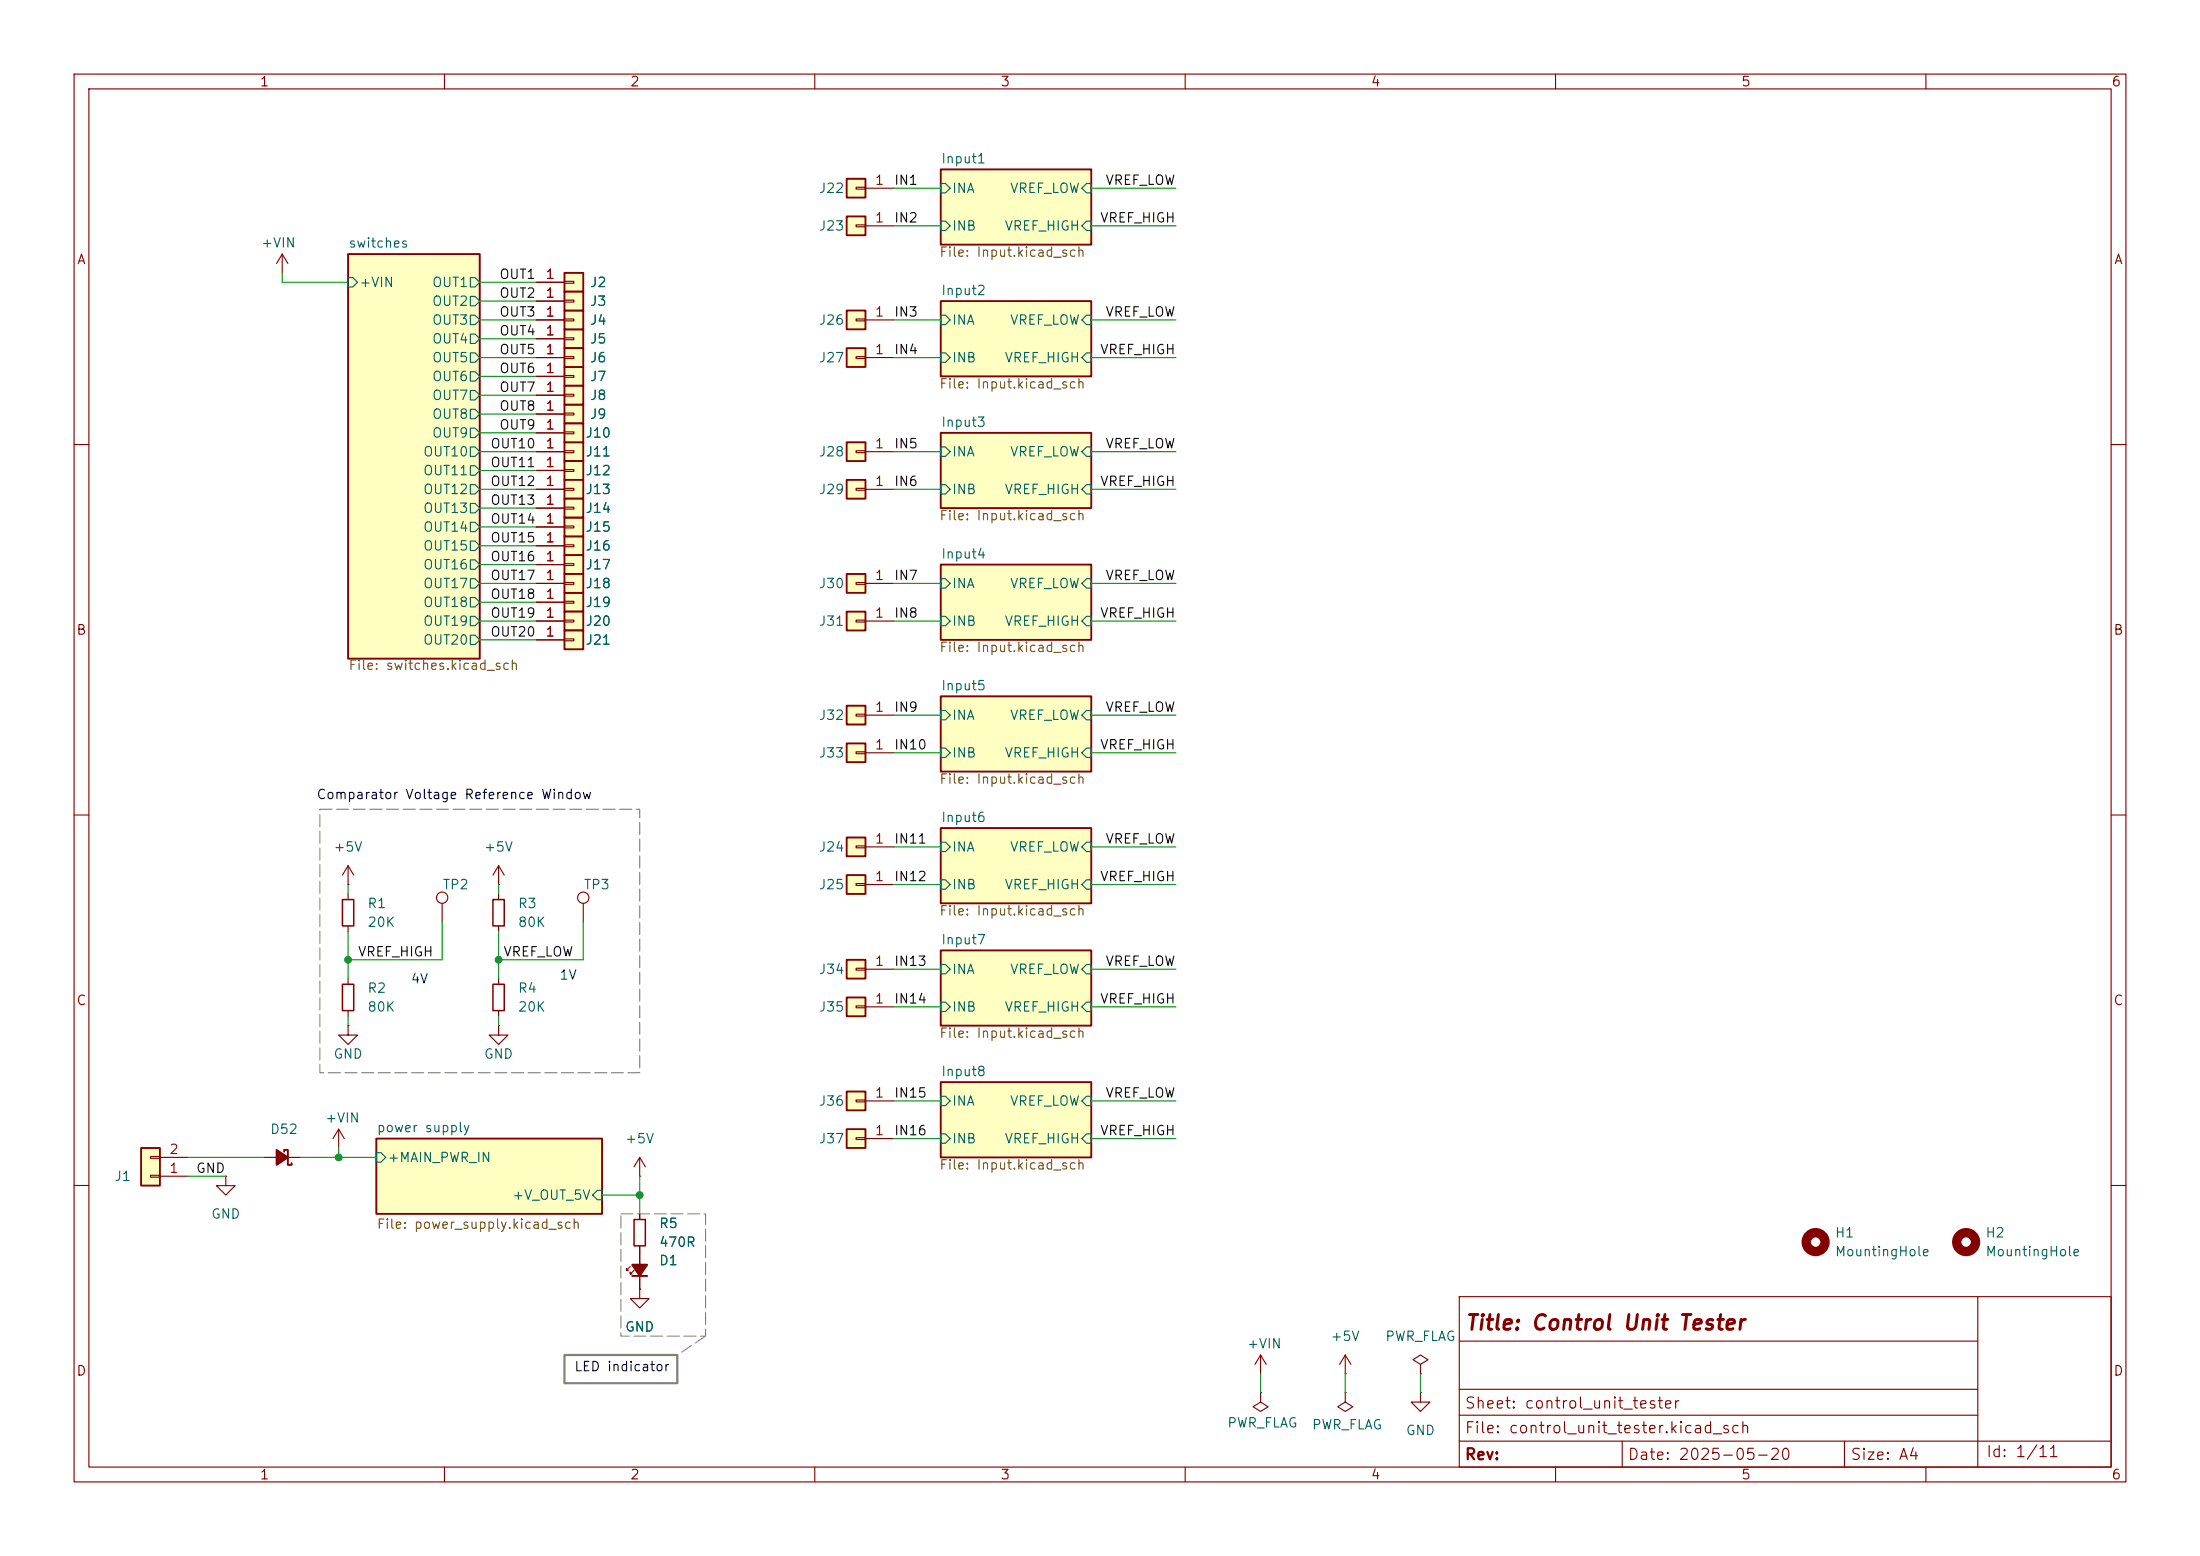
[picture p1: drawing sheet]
<svg xmlns="http://www.w3.org/2000/svg" width="297mm" height="210mm" viewBox="0 0 297 210" stroke-linecap="round" stroke-linejoin="round" font-family="sans-serif">
<g fill="none" stroke="#840000" stroke-width=".15">
<path d="M10 10h277v190h-277zM12 12h273v186h-273zM60 10v2M110 10v2M160 10v2M210 10v2M260 10v2M10 60h2M285 60h2M10 110h2M285 110h2M10 160h2"/>
<path d="M197 175h88v23h-88zM267 175v23M285 160h2M60 198v2M110 198v2M160 198v2M197 194.5h88M197 191h70M197 187.5h70M197 181h70M210 198v2M219 194.5v3.5"/>
<path d="M249 194.5v3.5M260 198v2"/>
</g>
<g fill="#ffffc2" stroke="#ffffc2" stroke-width=".14">
<path d="M127 40.6h20.3v10.2h-20.3z"/>
<path d="M127 22.9h20.3v10.1h-20.3z"/>
<path d="M127 76.2h20.3v10.2h-20.3z"/>
<path d="M127 58.4h20.3v10.2h-20.3z"/>
<path d="M127 146.1h20.3v10.1h-20.3z"/>
<path d="M127 128.3h20.3v10.1h-20.3z"/>
<path d="M127 94h20.3v10.1h-20.3z"/>
<path d="M47 34.3h17.8v54.6h-17.8z"/>
<path d="M127 111.8h20.3v10.1h-20.3z"/>
<path d="M50.8 153.7h30.5v10.1h-30.5z"/>
</g>
<path d="M47 34.3h17.8v54.6h-17.8zM127 22.9h20.3v10.1h-20.3zM127 40.6h20.3v10.2h-20.3zM127 58.4h20.3v10.2h-20.3zM127 76.2h20.3v10.2h-20.3zM127 94h20.3v10.1h-20.3zM127 111.8h20.3v10.1h-20.3zM127 128.3h20.3v10.1h-20.3zM50.8 153.7h30.5v10.1h-30.5zM127 146.1h20.3v10.1h-20.3z" fill="none" stroke="#840000" stroke-width=".25"/>
<g fill="none" stroke="#006464" stroke-width=".15">
<path d="M47 37.5h.6l.7 .6-.7 .6h-.6zM63.5 37.5h.6l.7 .6-.7 .6h-.6zM127 24.8h.6l.7 .6-.7 .6h-.6zM127 29.8h.6l.7 .7-.7 .6h-.6zM146 30.5l.7-.7h.6v1.3h-.6zM146 25.4l.7-.6h.6v1.2h-.6zM63.5 40h.6l.7 .6-.7 .7h-.6zM63.5 42.5h.6l.7 .7-.7 .6h-.6zM63.5 45.1h.6l.7 .6-.7 .7h-.6zM63.5 47.6h.6l.7 .7-.7 .6h-.6zM63.5 50.2h.6l.7 .6-.7 .6h-.6zM63.5 52.7h.6l.7 .6-.7 .7h-.6z"/>
<path d="M63.5 55.2h.6l.7 .7-.7 .6h-.6zM63.5 57.8h.6l.7 .6-.7 .7h-.6zM127 42.5h.6l.7 .7-.7 .6h-.6zM127 47.6h.6l.7 .7-.7 .6h-.6zM146 48.3l.7-.7h.6v1.3h-.6zM146.7 42.5h.6v1.3h-.6l-.7-.6zM63.5 60.3h.6l.7 .7-.7 .6h-.6zM63.5 62.9h.6l.7 .6-.7 .6h-.6zM63.5 65.4h.6l.7 .6-.7 .7h-.6zM63.5 67.9h.6l.7 .7-.7 .6h-.6zM63.5 70.5h.6l.7 .6-.7 .7h-.6zM63.5 73h.6l.7 .7-.7 .6h-.6z"/>
<path d="M63.5 75.6h.6l.7 .6-.7 .6h-.6zM63.5 78.1h.6l.7 .6-.7 .7h-.6zM127 78.1h.6l.7 .6-.7 .7h-.6zM127 60.3h.6l.7 .7-.7 .6h-.6zM127 65.4h.6l.7 .6-.7 .7h-.6zM146 78.7l.7-.6h.6v1.3h-.6zM146 66l.7-.6h.6v1.3h-.6zM146 61l.7-.7h.6v1.3h-.6zM63.5 80.6h.6l.7 .7-.7 .6h-.6zM63.5 83.2h.6l.7 .6-.7 .7h-.6zM63.5 85.7h.6l.7 .7-.7 .6h-.6zM127 83.2h.6l.7 .6-.7 .7h-.6z"/>
<path d="M127 95.9h.6l.7 .6-.7 .7h-.6zM146 83.8l.7-.6h.6v1.3h-.6zM146 96.5l.7-.6h.6v1.3h-.6zM127 101h.6l.7 .6-.7 .6h-.6zM127 113.7h.6l.7 .6-.7 .6h-.6zM127 118.7h.6l.7 .7-.7 .6h-.6zM146 101.6l.7-.6h.6v1.2h-.6zM146 119.4l.7-.7h.6v1.3h-.6zM146.7 113.7h.6v1.2h-.6l-.7-.6zM127 130.2h.6l.7 .6-.7 .6h-.6zM127 135.3h.6l.7 .6-.7 .6h-.6zM146 135.9l.7-.6h.6v1.2h-.6z"/>
<path d="M146.7 130.2h.6v1.2h-.6l-.7-.6zM50.8 155.6h.6l.7 .6-.7 .6h-.6zM127 148h.6l.7 .6-.7 .6h-.6zM127 153h.6l.7 .7-.7 .6h-.6zM146.7 153h.6v1.3h-.6l-.7-.6zM146.7 148h.6v1.2h-.6l-.7-.6zM80 161.3l.6-.6h.7v1.2h-.7z"/>
</g>
<path d="M114.3 82.6h2.5v2.5h-2.5z" fill="#ffffc2"/>
<path d="M114.3 82.6h2.5v2.5h-2.5z" fill="none" stroke="#840000" stroke-width=".25"/>
<path d="M115.6 83.7h1.2v.2h-1.2zM116.8 83.8h3.8" fill="none" stroke="#840000" stroke-width=".15"/>
<path d="M76.2 54.6h2.5v2.6h-2.5z" fill="#ffffc2"/>
<path d="M76.2 54.6h2.5v2.6h-2.5z" fill="none" stroke="#840000" stroke-width=".25"/>
<path d="M72.4 55.9h3.8M76.2 55.8h1.3v.2h-1.3z" fill="none" stroke="#840000" stroke-width=".15"/>
<path d="M76.2 59.7h2.5v2.5h-2.5z" fill="#ffffc2"/>
<path d="M76.2 59.7h2.5v2.5h-2.5z" fill="none" stroke="#840000" stroke-width=".25"/>
<path d="M72.4 61h3.8M76.2 60.8h1.3v.3h-1.3z" fill="none" stroke="#840000" stroke-width=".15"/>
<path d="M114.3 147.3h2.5v2.6h-2.5z" fill="#ffffc2"/>
<path d="M114.3 147.3h2.5v2.6h-2.5z" fill="none" stroke="#840000" stroke-width=".25"/>
<path d="M115.6 148.5h1.2v.2h-1.2zM116.8 148.6h3.8" fill="none" stroke="#840000" stroke-width=".15"/>
<path d="M114.3 152.4h2.5v2.5h-2.5z" fill="#ffffc2"/>
<path d="M114.3 152.4h2.5v2.5h-2.5z" fill="none" stroke="#840000" stroke-width=".25"/>
<path d="M115.6 153.5h1.2v.3h-1.2zM116.8 153.7h3.8" fill="none" stroke="#840000" stroke-width=".15"/>
<path d="M76.2 49.5h2.5v2.6h-2.5z" fill="#ffffc2"/>
<path d="M76.2 49.5h2.5v2.6h-2.5zM85.3 172.2h2.1" fill="none" stroke="#840000" stroke-width=".25"/>
<path d="M72.4 50.8h3.8M76.2 50.7h1.3v.2h-1.3zM85.1 170.9l-.5 .6v-.3v.3h.2M85.6 171.5l-.5 .5v-.3v.3h.2M86.4 168.9v5.1" fill="none" stroke="#840000" stroke-width=".15"/>
<path d="M85.3 170.7h2.1l-1 1.5z" fill="#840000" stroke="#840000" stroke-width=".25"/>
<path d="M76.2 44.5h2.5v2.5h-2.5z" fill="#ffffc2"/>
<path d="M76.2 44.5h2.5v2.5h-2.5z" fill="none" stroke="#840000" stroke-width=".25"/>
<path d="M72.4 45.7h3.8M76.2 45.6h1.3v.2h-1.3z" fill="none" stroke="#840000" stroke-width=".15"/>
<path d="M76.2 72.4h2.5v2.5h-2.5z" fill="#ffffc2"/>
<path d="M76.2 72.4h2.5v2.5h-2.5z" fill="none" stroke="#840000" stroke-width=".25"/>
<path d="M72.4 73.7h3.8M76.2 73.5h1.3v.3h-1.3z" fill="none" stroke="#840000" stroke-width=".15"/>
<path d="M76.2 62.2h2.5v2.6h-2.5z" fill="#ffffc2"/>
<path d="M76.2 62.2h2.5v2.6h-2.5z" fill="none" stroke="#840000" stroke-width=".25"/>
<path d="M72.4 63.5h3.8M76.2 63.4h1.3v.2h-1.3zM86.4 174v1.3h1.2l-1.2 1.2-1.3-1.2h1.3M86.4 174h.1M86.4 163.8v.8M86.4 168.1v.8" fill="none" stroke="#840000" stroke-width=".15"/>
<path d="M85.6 164.6h1.5v3.5h-1.5z" fill="none" stroke="#840000" stroke-width=".2"/>
<path d="M76.2 69.9h2.5v2.5h-2.5z" fill="#ffffc2"/>
<path d="M76.2 69.9h2.5v2.5h-2.5z" fill="none" stroke="#840000" stroke-width=".25"/>
<path d="M72.4 71.1h3.8M76.2 71h1.3v.2h-1.3z" fill="none" stroke="#840000" stroke-width=".15"/>
<path d="M76.2 64.8h2.5v2.5h-2.5z" fill="#ffffc2"/>
<path d="M76.2 64.8h2.5v2.5h-2.5z" fill="none" stroke="#840000" stroke-width=".25"/>
<path d="M72.4 66h3.8M76.2 65.9h1.3v.3h-1.3z" fill="none" stroke="#840000" stroke-width=".15"/>
<path d="M76.2 67.3h2.5v2.6h-2.5z" fill="#ffffc2"/>
<path d="M76.2 67.3h2.5v2.6h-2.5z" fill="none" stroke="#840000" stroke-width=".25"/>
<path d="M72.4 68.6h3.8M76.2 68.5h1.3v.2h-1.3z" fill="none" stroke="#840000" stroke-width=".15"/>
<path d="M76.2 80h2.5v2.6h-2.5z" fill="#ffffc2"/>
<path d="M76.2 80h2.5v2.6h-2.5z" fill="none" stroke="#840000" stroke-width=".25"/>
<path d="M72.4 81.3h3.8M76.2 81.2h1.3v.2h-1.3z" fill="none" stroke="#840000" stroke-width=".15"/>
<path d="M114.3 129.5h2.5v2.6h-2.5z" fill="#ffffc2"/>
<path d="M114.3 129.5h2.5v2.6h-2.5z" fill="none" stroke="#840000" stroke-width=".25"/>
<path d="M115.6 130.7h1.2v.2h-1.2zM116.8 130.8h3.8" fill="none" stroke="#840000" stroke-width=".15"/>
<path d="M114.3 134.6h2.5v2.6h-2.5z" fill="#ffffc2"/>
<path d="M114.3 134.6h2.5v2.6h-2.5z" fill="none" stroke="#840000" stroke-width=".25"/>
<path d="M115.6 135.8h1.2v.2h-1.2zM116.8 135.9h3.8" fill="none" stroke="#840000" stroke-width=".15"/>
<path d="M76.2 82.6h2.5v2.5h-2.5z" fill="#ffffc2"/>
<path d="M76.2 82.6h2.5v2.5h-2.5z" fill="none" stroke="#840000" stroke-width=".25"/>
<path d="M72.4 83.8h3.8M76.2 83.7h1.3v.2h-1.3z" fill="none" stroke="#840000" stroke-width=".15"/>
<path d="M114.3 77.5h2.5v2.5h-2.5z" fill="#ffffc2"/>
<path d="M114.3 77.5h2.5v2.5h-2.5z" fill="none" stroke="#840000" stroke-width=".25"/>
<path d="M115.6 78.6h1.2v.3h-1.2zM116.8 78.7h3.8" fill="none" stroke="#840000" stroke-width=".15"/>
<path d="M76.2 85.1h2.5v2.5h-2.5z" fill="#ffffc2"/>
<path d="M76.2 85.1h2.5v2.5h-2.5z" fill="none" stroke="#840000" stroke-width=".25"/>
<path d="M72.4 86.4h3.8M76.2 86.2h1.3v.3h-1.3zM86.4 158.8h.1M86.4 156.2l-.8 1.3M86.4 156.2l.7 1.3M86.4 156.2v2.6" fill="none" stroke="#840000" stroke-width=".15"/>
<path d="M76.2 74.9h2.5v2.6h-2.5z" fill="#ffffc2"/>
<path d="M76.2 74.9h2.5v2.6h-2.5z" fill="none" stroke="#840000" stroke-width=".25"/>
<path d="M72.4 76.2h3.8M76.2 76.1h1.3v.2h-1.3z" fill="none" stroke="#840000" stroke-width=".15"/>
<circle cx="245.1" cy="167.6" r="1.27" fill="none" stroke="#840000" stroke-width="1.3"/>
<path d="M114.3 24.1h2.5v2.6h-2.5z" fill="#ffffc2"/>
<path d="M114.3 24.1h2.5v2.6h-2.5z" fill="none" stroke="#840000" stroke-width=".25"/>
<path d="M115.6 25.3h1.2v.2h-1.2zM116.8 25.4h3.8" fill="none" stroke="#840000" stroke-width=".15"/>
<path d="M114.3 29.2h2.5v2.6h-2.5z" fill="#ffffc2"/>
<path d="M114.3 29.2h2.5v2.6h-2.5z" fill="none" stroke="#840000" stroke-width=".25"/>
<path d="M115.6 30.4h1.2v.2h-1.2zM116.8 30.5h3.8" fill="none" stroke="#840000" stroke-width=".15"/>
<path d="M76.2 77.5h2.5v2.5h-2.5z" fill="#ffffc2"/>
<path d="M76.2 77.5h2.5v2.5h-2.5z" fill="none" stroke="#840000" stroke-width=".25"/>
<g fill="none" stroke="#840000" stroke-width=".15">
<path d="M72.4 78.7h3.8M76.2 78.6h1.3v.3h-1.3zM47 119.4h.1M47 116.8l-.8 1.3M47 116.8l.8 1.3M47 116.8v2.6M67.3 119.4h.1M67.3 116.8l-.8 1.3M67.3 116.8l.8 1.3M67.3 116.8v2.6M78.7 121.9v2.6"/>
<circle cx="78.7" cy="121.2" r=".76"/>
</g>
<path d="M114.3 59.7h2.5v2.5h-2.5z" fill="#ffffc2"/>
<path d="M114.3 59.7h2.5v2.5h-2.5z" fill="none" stroke="#840000" stroke-width=".25"/>
<path d="M115.6 60.8h1.2v.3h-1.2zM116.8 61h3.8M45.7 152.4l.8 1.3M45.7 152.4l-.7 1.3M45.7 152.4v2.5" fill="none" stroke="#840000" stroke-width=".15"/>
<path d="M114.3 118.1h2.5v2.6h-2.5z" fill="#ffffc2"/>
<path d="M114.3 118.1h2.5v2.6h-2.5z" fill="none" stroke="#840000" stroke-width=".25"/>
<path d="M115.6 119.3h1.2v.2h-1.2zM116.8 119.4h3.8" fill="none" stroke="#840000" stroke-width=".15"/>
<path d="M114.3 113h2.5v2.6h-2.5z" fill="#ffffc2"/>
<path d="M114.3 113h2.5v2.6h-2.5z" fill="none" stroke="#840000" stroke-width=".25"/>
<path d="M115.6 114.2h1.2v.2h-1.2zM116.8 114.3h3.8" fill="none" stroke="#840000" stroke-width=".15"/>
<path d="M114.3 47h2.5v2.5h-2.5z" fill="#ffffc2"/>
<path d="M114.3 47h2.5v2.5h-2.5z" fill="none" stroke="#840000" stroke-width=".25"/>
<path d="M115.6 48.1h1.2v.3h-1.2zM116.8 48.3h3.8" fill="none" stroke="#840000" stroke-width=".15"/>
<path d="M114.3 41.9h2.5v2.6h-2.5z" fill="#ffffc2"/>
<path d="M114.3 41.9h2.5v2.6h-2.5z" fill="none" stroke="#840000" stroke-width=".25"/>
<path d="M115.6 43.1h1.2v.2h-1.2zM116.8 43.2h3.8" fill="none" stroke="#840000" stroke-width=".15"/>
<path d="M114.3 64.8h2.5v2.5h-2.5z" fill="#ffffc2"/>
<path d="M114.3 64.8h2.5v2.5h-2.5z" fill="none" stroke="#840000" stroke-width=".25"/>
<g fill="none" stroke="#840000" stroke-width=".15">
<path d="M115.6 65.9h1.2v.3h-1.2zM116.8 66h3.8M170.2 188v1.2l1 .7-1 .6-1-.6 1-.7M170.2 188h.1M170.2 182.9l.7 1.3M170.2 182.9l-.8 1.3M170.2 182.9v2.5M181.6 188v1.2l1 .7-1 .6-1-.6 1-.7M181.6 188h.1M181.6 185.4h.1M181.6 182.9l-.8 1.3M181.6 182.9l.8 1.3"/>
<path d="M181.6 182.9v2.5M191.8 188v1.2h1.2l-1.2 1.3-1.3-1.3h1.3M191.8 188h.1"/>
</g>
<path d="M19 154.9h2.6v5.1h-2.6z" fill="#ffffc2"/>
<path d="M19 154.9h2.6v5.1h-2.6zM38.4 155.4v-.2h.5v2h.5v-.2" fill="none" stroke="#840000" stroke-width=".25"/>
<g fill="none" stroke="#840000" stroke-width=".15">
<path d="M38.1 34.3l-.8 1.3M38.1 34.3l.8 1.3M38.1 34.3v2.5M47 120.7v.7M47 125v.7M47 132.1v.7M47 136.4v.8M67.3 120.7v.7M67.3 125v.7M67.3 132.1v.7M67.3 136.4v.8M20.3 158.6h1.3v.3h-1.3z"/>
<path d="M20.3 156.1h1.3v.2h-1.3zM21.6 158.8h3.8M21.6 156.2h3.8M30.5 158.8v1.2h1.2l-1.2 1.3-1.3-1.3h1.3M30.5 158.8h.1M35.6 156.2h5M191.8 184.2l1-.7-1-.6-1 .6 1 .7v1.2M191.8 185.4h.1"/>
</g>
<path d="M37.3 155.2l1.6 1-1.6 1z" fill="#840000" stroke="#840000" stroke-width=".25"/>
<path d="M46.2 132.8h1.6v3.6h-1.6zM46.2 121.4h1.6v3.6h-1.6zM66.5 121.4h1.6v3.6h-1.6zM66.5 132.8h1.6v3.6h-1.6z" fill="none" stroke="#840000" stroke-width=".2"/>
<circle cx="265.4" cy="167.6" r="1.27" fill="none" stroke="#840000" stroke-width="1.3"/>
<path d="M114.3 95.3h2.5v2.5h-2.5z" fill="#ffffc2"/>
<path d="M114.3 95.3h2.5v2.5h-2.5z" fill="none" stroke="#840000" stroke-width=".25"/>
<path d="M115.6 96.4h1.2v.2h-1.2zM116.8 96.5h3.8" fill="none" stroke="#840000" stroke-width=".15"/>
<path d="M114.3 100.3h2.5v2.6h-2.5z" fill="#ffffc2"/>
<path d="M114.3 100.3h2.5v2.6h-2.5z" fill="none" stroke="#840000" stroke-width=".25"/>
<g fill="none" stroke="#840000" stroke-width=".15">
<path d="M115.6 101.5h1.2v.2h-1.2zM116.8 101.6h3.8M47 138.4v1.3h1.3l-1.3 1.3-1.3-1.3h1.3M47 138.4h.1M59.7 121.9v2.6M67.3 138.4v1.3h1.3l-1.3 1.3-1.3-1.3h1.3M67.3 138.4h.1"/>
<circle cx="59.7" cy="121.2" r=".76"/>
</g>
<path d="M76.2 41.9h2.5v2.6h-2.5z" fill="#ffffc2"/>
<path d="M76.2 41.9h2.5v2.6h-2.5z" fill="none" stroke="#840000" stroke-width=".25"/>
<path d="M72.4 43.2h3.8M76.2 43.1h1.3v.2h-1.3z" fill="none" stroke="#840000" stroke-width=".15"/>
<path d="M76.2 36.8h2.5v2.6h-2.5z" fill="#ffffc2"/>
<path d="M76.2 36.8h2.5v2.6h-2.5z" fill="none" stroke="#840000" stroke-width=".25"/>
<path d="M72.4 38.1h3.8M76.2 38h1.3v.2h-1.3z" fill="none" stroke="#840000" stroke-width=".15"/>
<path d="M76.2 39.4h2.5v2.5h-2.5z" fill="#ffffc2"/>
<path d="M76.2 39.4h2.5v2.5h-2.5z" fill="none" stroke="#840000" stroke-width=".25"/>
<path d="M72.4 40.6h3.8M76.2 40.5h1.3v.3h-1.3z" fill="none" stroke="#840000" stroke-width=".15"/>
<path d="M76.2 47h2.5v2.5h-2.5z" fill="#ffffc2"/>
<path d="M76.2 47h2.5v2.5h-2.5z" fill="none" stroke="#840000" stroke-width=".25"/>
<path d="M72.4 48.3h3.8M76.2 48.1h1.3v.3h-1.3z" fill="none" stroke="#840000" stroke-width=".15"/>
<path d="M76.2 52.1h2.5v2.5h-2.5z" fill="#ffffc2"/>
<path d="M76.2 52.1h2.5v2.5h-2.5z" fill="none" stroke="#840000" stroke-width=".25"/>
<path d="M72.4 53.3h3.8M76.2 53.2h1.3v.3h-1.3z" fill="none" stroke="#840000" stroke-width=".15"/>
<path d="M76.2 57.2h2.5v2.5h-2.5z" fill="#ffffc2"/>
<path d="M76.2 57.2h2.5v2.5h-2.5z" fill="none" stroke="#840000" stroke-width=".25"/>
<g fill="none" stroke="#840000" stroke-width=".15">
<path d="M72.4 38.1h3.8M72.4 58.4h3.8M72.4 45.7h3.8M72.4 50.8h3.8M72.4 43.2h3.8M72.4 40.6h3.8M72.4 48.3h3.8M72.4 53.3h3.8M72.4 55.9h3.8M76.2 58.3h1.3v.2h-1.3zM72.4 61h3.8M72.4 73.7h3.8"/>
<path d="M72.4 63.5h3.8M72.4 71.1h3.8M72.4 66h3.8M72.4 68.6h3.8M72.4 76.2h3.8M72.4 78.7h3.8M72.4 81.3h3.8M72.4 83.8h3.8M72.4 86.4h3.8M86.4 174h.1M86.4 163.8v.8M86.4 168.1v2.6"/>
<path d="M86.4 172.2v1.8"/>
</g>
<path d="M43.2 109.2h43.2v35.6h-43.2zM83.8 163.8h11.4v16.5h-11.4zM95.2 180.3l-3.8 2.6" fill="none" stroke="#848484" stroke-width=".15" stroke-dasharray="1.6 .6"/>
<g fill="none" stroke="#009600" stroke-width=".15">
<path d="M38.1 36.8v1.3h8.9M64.8 38.1h7.6M120.6 30.5h6.4M120.6 25.4h6.4M147.3 30.5h11.4M147.3 25.4h11.4M64.8 48.3h7.6M64.8 45.7h7.6M64.8 43.2h7.6M64.8 40.6h7.6M64.8 53.3h7.6M64.8 50.8h7.6"/>
<path d="M64.8 58.4h7.6M64.8 55.9h7.6M120.6 48.3h6.4M120.6 43.2h6.4M147.3 48.3h11.4M147.3 43.2h11.4M64.8 73.7h7.6M64.8 76.2h7.6M64.8 78.7h7.6M64.8 66h7.6M64.8 61h7.6M64.8 68.6h7.6"/>
<path d="M64.8 63.5h7.6M64.8 71.1h7.6M120.6 78.7h6.4M120.6 66h6.4M120.6 61h6.4M147.3 78.7h11.4M147.3 66h11.4M147.3 61h11.4M64.8 81.3h7.6M64.8 83.8h7.6M64.8 86.4h7.6M120.6 83.8h6.4"/>
<path d="M120.6 96.5h6.4M147.3 83.8h11.4M147.3 96.5h11.4M47 119.4v1.3M67.3 119.4v1.3M120.6 101.6h6.4M120.6 114.3h6.4M120.6 119.4h6.4M147.3 101.6h11.4M147.3 114.3h11.4M147.3 119.4h11.4M47 125.7v6.4"/>
<path d="M47 137.2v1.2M59.7 124.5v5h-12.7M67.3 125.7v6.4M67.3 137.2v1.2M78.7 124.5v5h-11.4M120.6 135.9h6.4M120.6 130.8h6.4M147.3 135.9h11.4M147.3 130.8h11.4M25.4 156.2h10.2M25.4 158.8h5.1M40.6 156.2h10.2"/>
<path d="M45.7 154.9v1.3M86.4 158.8v5M120.6 153.7h6.4M120.6 148.6h6.4M147.3 153.7h11.4M147.3 148.6h11.4M81.3 161.3h5.1M170.2 185.4v2.6M181.6 185.4v2.6M191.8 185.4v2.6"/>
</g>
<path d="M76.2 182.9h15.2v3.8h-15.2z" fill="none" stroke="#848484" stroke-width=".3"/>
<g fill="#009600" stroke="#009600" stroke-width=".14">
<circle cx="86.4" cy="161.3" r=".46"/>
<circle cx="45.7" cy="156.2" r=".46"/>
<circle cx="67.3" cy="129.5" r=".46"/>
<circle cx="47" cy="129.5" r=".46"/>
</g>
<text font-size="2" fill="#840000" x="197.7" y="180">Title: Control Unit Tester</text>
<g font-size="1.5" fill="#840000">
<text x="197.6" y="190.5">Sheet: control_unit_tester</text>
<text x="197.6" y="193.8">File: control_unit_tester.kicad_sch</text>
<text x="197.6" y="197.4">Rev:</text>
<text x="219.6" y="197.4">Date: 2025-05-20</text>
<text x="249.7" y="197.4">Size: A4</text>
<text x="268" y="197">Id: 1/11</text>
</g>
<g font-size="1.3" fill="#840000">
<text x="35" y="12">1</text>
<text x="85" y="12">2</text>
<text x="135" y="12">3</text>
<text x="185" y="12">4</text>
<text x="235" y="12">5</text>
<text x="285" y="12">6</text>
<text x="10.3" y="36">A</text>
<text x="285.3" y="36">A</text>
<text x="10.2" y="86">B</text>
<text x="285.2" y="86">B</text>
<text x="10.2" y="136">C</text>
<text x="285.2" y="136">C</text>
<text x="10.2" y="186">D</text>
<text x="285.2" y="186">D</text>
<text x="35" y="200">1</text>
<text x="85" y="200">2</text>
<text x="135" y="200">3</text>
<text x="185" y="200">4</text>
<text x="235" y="200">5</text>
<text x="285" y="200">6</text>
</g>
<g font-size="1.3" fill="#006464">
<text x="127" y="22.4">Input1</text>
<text x="110.4" y="26.4">J22</text>
<text x="128.4" y="26.4">INA</text>
<text x="136.3" y="26.4">VREF_LOW</text>
<text x="35.2" y="33.7">+VIN</text>
<text x="47" y="33.7">switches</text>
<text x="110.4" y="31.4">J23</text>
<text x="128.4" y="31.4">INB</text>
<text x="135.5" y="31.4">VREF_HIGH</text>
<text x="48.4" y="39.1">+VIN</text>
<text x="58.2" y="39.1">OUT1</text>
<text x="58.2" y="41.6">OUT2</text>
<text x="79.6" y="39.1">J2</text>
<text x="79.6" y="41.6">J3</text>
<text x="127" y="40.1">Input2</text>
<text x="58.2" y="44.1">OUT3</text>
<text x="58.2" y="46.7">OUT4</text>
<text x="79.6" y="46.7">J5</text>
<text x="79.6" y="44.1">J4</text>
<text x="110.4" y="44.1">J26</text>
<text x="128.4" y="44.1">INA</text>
<text x="136.3" y="44.1">VREF_LOW</text>
<text x="58.2" y="49.2">OUT5</text>
<text x="58.2" y="51.8">OUT6</text>
<text x="79.6" y="51.8">J7</text>
<text x="79.6" y="49.2">J6</text>
<text x="110.4" y="49.2">J27</text>
<text x="128.4" y="49.2">INB</text>
<text x="135.5" y="49.2">VREF_HIGH</text>
<text x="58.2" y="54.3">OUT7</text>
<text x="58.2" y="56.8">OUT8</text>
<text x="58.2" y="59.4">OUT9</text>
<text x="79" y="59.4">J10</text>
<text x="79.6" y="56.8">J9</text>
<text x="79.6" y="54.3">J8</text>
<text x="127" y="57.9">Input3</text>
<text x="57" y="61.9">OUT10</text>
<text x="57" y="64.5">OUT11</text>
<text x="79" y="61.9">J11</text>
<text x="79" y="64.5">J12</text>
<text x="110.4" y="61.9">J28</text>
<text x="128.4" y="61.9">INA</text>
<text x="136.3" y="61.9">VREF_LOW</text>
<text x="57" y="67">OUT12</text>
<text x="57" y="69.5">OUT13</text>
<text x="79" y="67">J13</text>
<text x="79" y="69.5">J14</text>
<text x="110.4" y="67">J29</text>
<text x="128.4" y="67">INB</text>
<text x="135.5" y="67">VREF_HIGH</text>
<text x="57" y="72.1">OUT14</text>
<text x="57" y="74.6">OUT15</text>
<text x="57" y="77.2">OUT16</text>
<text x="79" y="74.6">J16</text>
<text x="79" y="72.1">J15</text>
<text x="79" y="77.2">J17</text>
<text x="127" y="75.7">Input4</text>
<text x="57" y="79.7">OUT17</text>
<text x="57" y="82.2">OUT18</text>
<text x="79" y="82.2">J19</text>
<text x="79" y="79.7">J18</text>
<text x="110.4" y="79.7">J30</text>
<text x="128.4" y="79.7">INA</text>
<text x="136.3" y="79.7">VREF_LOW</text>
<text x="57" y="84.8">OUT19</text>
<text x="57" y="87.3">OUT20</text>
<text x="79" y="84.8">J20</text>
<text x="79" y="87.3">J21</text>
<text x="110.4" y="84.8">J31</text>
<text x="128.4" y="84.8">INB</text>
<text x="135.5" y="84.8">VREF_HIGH</text>
<text x="127" y="93.5">Input5</text>
<text x="110.4" y="97.5">J32</text>
<text x="128.4" y="97.5">INA</text>
<text x="136.3" y="97.5">VREF_LOW</text>
<text x="110.4" y="102.6">J33</text>
<text x="128.4" y="102.6">INB</text>
<text x="135.5" y="102.6">VREF_HIGH</text>
<text x="127" y="111.3">Input6</text>
<text x="44.9" y="115.3">+5V</text>
<text x="65.2" y="115.3">+5V</text>
<text x="110.4" y="115.3">J24</text>
<text x="128.4" y="115.3">INA</text>
<text x="136.3" y="115.3">VREF_LOW</text>
<text x="49.5" y="122.9">R1</text>
<text x="49.5" y="125.4">20Κ</text>
<text x="59.7" y="120.3">TP2</text>
<text x="69.8" y="122.9">R3</text>
<text x="69.8" y="125.4">80Κ</text>
<text x="78.7" y="120.3">TP3</text>
<text x="110.4" y="120.3">J25</text>
<text x="128.4" y="120.3">INB</text>
<text x="135.5" y="120.3">VREF_HIGH</text>
<text x="110.4" y="131.8">J34</text>
<text x="127" y="127.8">Input7</text>
<text x="128.4" y="131.8">INA</text>
<text x="136.3" y="131.8">VREF_LOW</text>
<text x="49.5" y="134.3">R2</text>
<text x="49.5" y="136.9">80Κ</text>
<text x="69.8" y="134.3">R4</text>
<text x="69.8" y="136.9">20Κ</text>
<text x="110.4" y="136.9">J35</text>
<text x="128.4" y="136.9">INB</text>
<text x="135.5" y="136.9">VREF_HIGH</text>
<text x="44.9" y="143.2">GND</text>
<text x="65.2" y="143.2">GND</text>
<text x="110.4" y="149.6">J36</text>
<text x="127" y="145.6">Input8</text>
<text x="128.4" y="149.6">INA</text>
<text x="136.3" y="149.6">VREF_LOW</text>
<text x="36.4" y="153.4">D52</text>
<text x="43.8" y="151.8">+VIN</text>
<text x="50.8" y="153.1">power supply</text>
<text x="84.3" y="154.6">+5V</text>
<text x="110.4" y="154.6">J37</text>
<text x="128.4" y="154.6">INB</text>
<text x="135.5" y="154.6">VREF_HIGH</text>
<text x="15.4" y="159.7">J1</text>
<text x="52.2" y="157.2">+MAIN_PWR_IN</text>
<text x="28.4" y="164.8">GND</text>
<text x="69.1" y="162.3">+V_OUT_5V</text>
<text x="88.9" y="166.1">R5</text>
<text x="247.6" y="167.3">H1</text>
<text x="268" y="167.3">H2</text>
<text x="88.9" y="171.1">D1</text>
<text x="88.9" y="168.6">470R</text>
<text x="247.6" y="169.9">MountingHole</text>
<text x="268" y="169.9">MountingHole</text>
<text x="84.3" y="180">GND</text>
<text x="168.3" y="182.3">+VIN</text>
<text x="179.5" y="181.3">+5V</text>
<text x="186.9" y="181.3">PWR_FLAG</text>
<text x="165.6" y="193">PWR_FLAG</text>
<text x="177" y="193.2">PWR_FLAG</text>
<text x="189.7" y="194">GND</text>
</g>
<g font-size="1.3" fill="#a90000">
<text x="118" y="25.3">1</text>
<text x="118" y="30.3">1</text>
<text x="73.6" y="38">1</text>
<text x="73.6" y="40.5">1</text>
<text x="73.6" y="45.6">1</text>
<text x="73.6" y="43">1</text>
<text x="118" y="43">1</text>
<text x="73.6" y="50.7">1</text>
<text x="73.6" y="48.1">1</text>
<text x="73.6" y="53.2">1</text>
<text x="118" y="48.1">1</text>
<text x="73.6" y="55.7">1</text>
<text x="73.6" y="58.3">1</text>
<text x="73.6" y="60.8">1</text>
<text x="73.6" y="63.4">1</text>
<text x="73.6" y="65.9">1</text>
<text x="118" y="60.8">1</text>
<text x="118" y="65.9">1</text>
<text x="73.6" y="71">1</text>
<text x="73.6" y="68.4">1</text>
<text x="73.6" y="73.5">1</text>
<text x="73.6" y="76.1">1</text>
<text x="73.6" y="81.1">1</text>
<text x="73.6" y="83.7">1</text>
<text x="73.6" y="78.6">1</text>
<text x="118" y="83.7">1</text>
<text x="118" y="78.6">1</text>
<text x="73.6" y="86.2">1</text>
<text x="118" y="96.4">1</text>
<text x="118" y="101.5">1</text>
<text x="118" y="119.2">1</text>
<text x="118" y="114.2">1</text>
<text x="118" y="130.7">1</text>
<text x="118" y="135.8">1</text>
<text x="118" y="148.5">1</text>
<text x="118" y="153.5">1</text>
<text x="22.8" y="158.6">1</text>
<text x="22.8" y="156.1">2</text>
</g>
<g font-size="1.3" fill="#0f0f0f">
<text x="120.6" y="25.3">IN1</text>
<text x="149.1" y="25.3">VREF_LOW</text>
<text x="120.6" y="30.4">IN2</text>
<text x="148.4" y="30.4">VREF_HIGH</text>
<text x="67.3" y="40.5">OUT2</text>
<text x="67.3" y="38">OUT1</text>
<text x="67.3" y="43.1">OUT3</text>
<text x="67.3" y="45.6">OUT4</text>
<text x="120.6" y="43.1">IN3</text>
<text x="149.1" y="43.1">VREF_LOW</text>
<text x="67.3" y="48.1">OUT5</text>
<text x="67.3" y="50.7">OUT6</text>
<text x="67.3" y="53.2">OUT7</text>
<text x="120.6" y="48.1">IN4</text>
<text x="148.4" y="48.1">VREF_HIGH</text>
<text x="67.3" y="55.8">OUT8</text>
<text x="67.3" y="58.3">OUT9</text>
<text x="66.1" y="60.8">OUT10</text>
<text x="66.1" y="63.4">OUT11</text>
<text x="66.1" y="65.9">OUT12</text>
<text x="120.6" y="65.9">IN6</text>
<text x="120.6" y="60.8">IN5</text>
<text x="148.4" y="65.9">VREF_HIGH</text>
<text x="149.1" y="60.8">VREF_LOW</text>
<text x="66.1" y="71">OUT14</text>
<text x="66.1" y="68.5">OUT13</text>
<text x="66.1" y="73.5">OUT15</text>
<text x="66.1" y="76.1">OUT16</text>
<text x="66.1" y="78.6">OUT17</text>
<text x="66.1" y="83.7">OUT19</text>
<text x="66.1" y="81.2">OUT18</text>
<text x="120.6" y="78.6">IN7</text>
<text x="120.6" y="83.7">IN8</text>
<text x="148.4" y="83.7">VREF_HIGH</text>
<text x="149.1" y="78.6">VREF_LOW</text>
<text x="66.1" y="86.2">OUT20</text>
<text x="120.6" y="96.4">IN9</text>
<text x="120.6" y="101.5">IN10</text>
<text x="148.4" y="101.5">VREF_HIGH</text>
<text x="149.1" y="96.4">VREF_LOW</text>
<text x="120.6" y="119.3">IN12</text>
<text x="120.6" y="114.2">IN11</text>
<text x="148.4" y="119.3">VREF_HIGH</text>
<text x="149.1" y="114.2">VREF_LOW</text>
<text x="48.2" y="129.4">VREF_HIGH</text>
<text x="67.9" y="129.4">VREF_LOW</text>
<text x="120.6" y="130.7">IN13</text>
<text x="149.1" y="130.7">VREF_LOW</text>
<text x="120.6" y="135.8">IN14</text>
<text x="148.4" y="135.8">VREF_HIGH</text>
<text x="120.6" y="148.5">IN15</text>
<text x="149.1" y="148.5">VREF_LOW</text>
<text x="120.6" y="153.5">IN16</text>
<text x="148.4" y="153.5">VREF_HIGH</text>
<text x="26.4" y="158.6">GND</text>
</g>
<g font-size="1.3" fill="#725600">
<text x="126.7" y="35">File: Input.kicad_sch</text>
<text x="126.7" y="52.8">File: Input.kicad_sch</text>
<text x="126.7" y="70.5">File: Input.kicad_sch</text>
<text x="126.7" y="88.3">File: Input.kicad_sch</text>
<text x="47" y="90.7">File: switches.kicad_sch</text>
<text x="126.7" y="106.1">File: Input.kicad_sch</text>
<text x="126.7" y="123.9">File: Input.kicad_sch</text>
<text x="126.7" y="140.4">File: Input.kicad_sch</text>
<text x="126.7" y="158.2">File: Input.kicad_sch</text>
<text x="50.8" y="166.2">File: power_supply.kicad_sch</text>
</g>
<g font-size="1.3" fill="#000048">
<text x="42.6" y="108.2">Comparator Voltage Reference Window</text>
<text x="77.4" y="185.4">LED indicator</text>
</g>
<g font-size="1.3" fill="#0000c2">
<text x="55.4" y="133">4V</text>
<text x="75.4" y="132.5">1V</text>
</g>
</svg>
